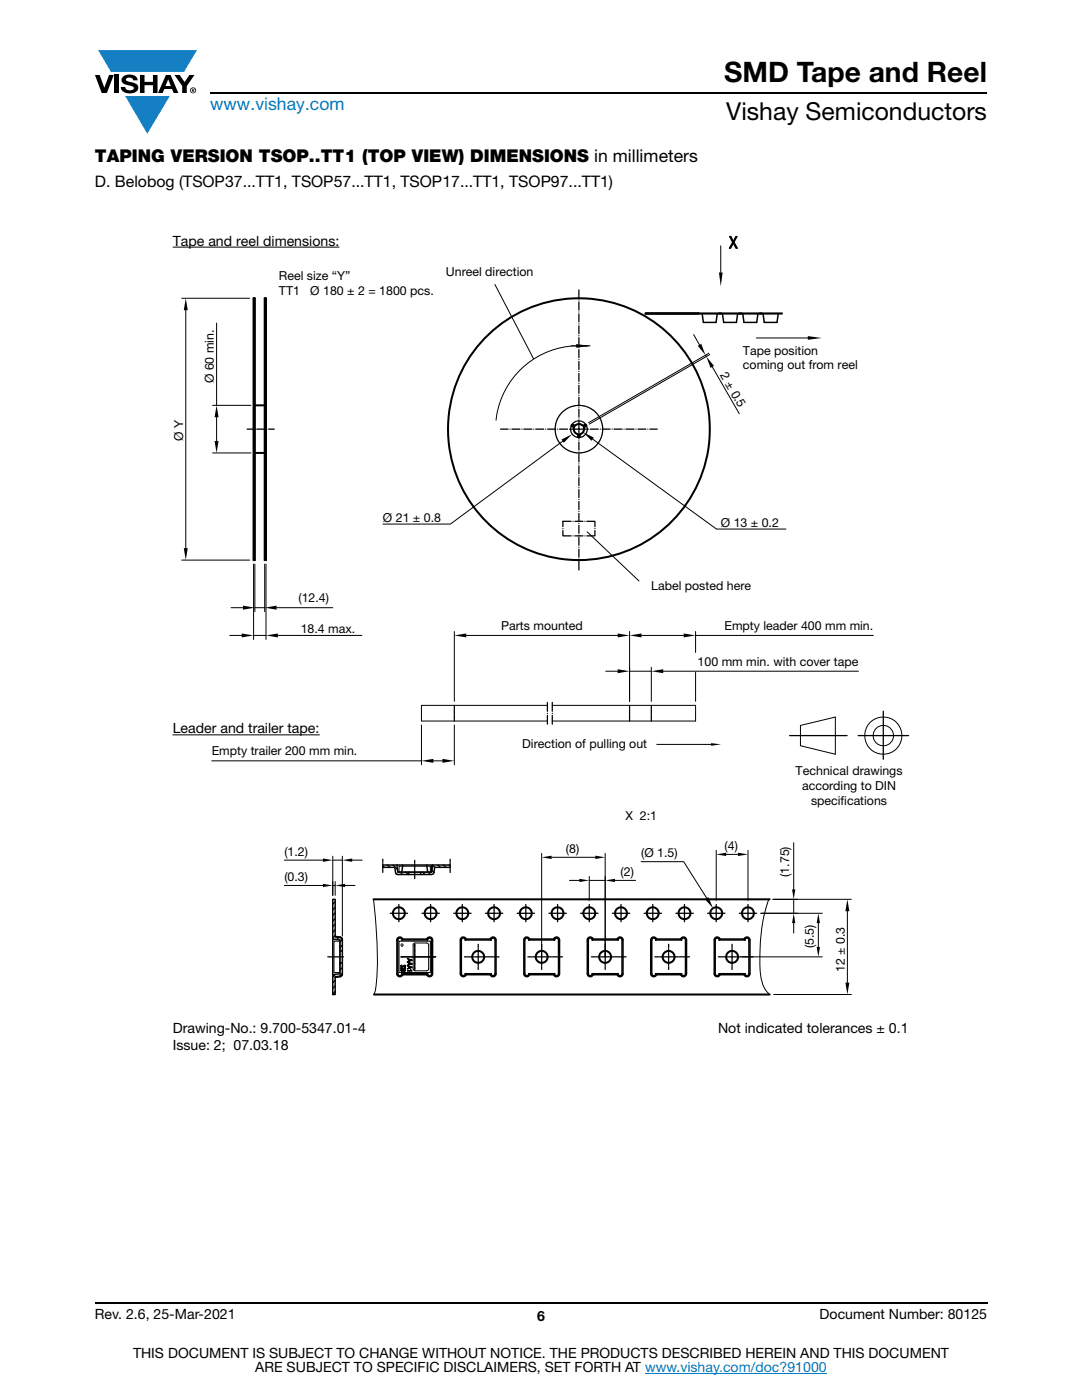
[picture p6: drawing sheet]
<svg xmlns="http://www.w3.org/2000/svg" width="216mm" height="279mm" viewBox="0 0 216 279" stroke-linecap="round" stroke-linejoin="round" font-family="sans-serif">
<g fill="#147fc3">
<path d="M19.6 10h19.7l-2.6 4.3h-1.1h-13.5z"/>
<path d="M25 19.2h8.9l-4.5 7.5z"/>
</g>
<g fill="#000">
<path d="M18.9 15h1l.9 2.5 1-2.5h.9l-1.4 3.6h-1zM22.9 15h.9v3.6h-.9zM24.6 15.3a2.1 2.1 0 0 1 2.8 .3l.1 .4h-.9a.79 .79 0 0 0-.7-.5 .79 .79 0 0 0-.8 .4l.3 .3 1 .2a1.08 1.08 0 0 1 1.2 1 1.08 1.08 0 0 1-1.1 1.2 1.73 1.73 0 0 1-2.4-1.2h.9a.96 .96 0 0 0 .8 .6 .96 .96 0 0 0 .9-.4 1.31 1.31 0 0 0-1.2-.6 1.03 1.03 0 0 1-1.1-.6 1.03 1.03 0 0 1 .2-1.1zM27.9 15h.9v1.3h1.7v-1.3h.9v3.6h-.9v-1.6h-1.7v1.6h-.9zM34.8 15h1.1l.9 1.4 1-1.4h1l-1.5 2.2v1.4h-.9v-1.4z"/>
<path d="M33.6 15.9l.5 1.3h-1.1zM33.1 15l-1.6 3.6h1l.3-.8h1.5l.3 .8h1l-1.6-3.6z"/>
<path d="M38.4 17.8h.2v.2h-.2zM38.3 17.7v.7h.1v-.3l.4 .3-.2-.3 .2-.2-.1-.2z"/>
<path d="M38.1 18a.46 .46 0 0 1 .9 0 .46 .46 0 0 1-.9 0zM37.9 18a.6 .6 0 0 0 1.2 0 .6 .6 0 0 0-1.2 0z"/>
</g>
<path d="M42 18.6h155M18.9 260h178.1" fill="none" stroke="#000" stroke-width=".36"/>
<path d="M128.7 274h36.3" fill="none" stroke="#007ec4" stroke-width=".2"/>
<g fill="none" stroke="#000" stroke-width=".2">
<path d="M34.5 49.3h33.2zM36.3 59.5h13.5M98.8 56.8l7.7 14.9M143.8 49.1v5.3M145.5 47.2h.4l.4 .9-.1 .2zM146.2 48.3l.1 .3-.5 1h-.3zM146.8 47.2h.3l-.6 1.1 .6 1.3h-.3l-.6-1.3zM37.1 61.9v47.5M43.2 64.5v16.4M114 69h3.7M114.3 69a16.7 16.7 0 0 0-15.3 14.9M138.4 66.8l1.2 2"/>
<path d="M140.8 70.9l.1 .3M141.5 70.5l-24.1 13.9M141.6 70.8l-24 13.8M142.1 73.2l5.4 9.4M150.9 67.5h10.3M42.4 90.4h7.7M42.4 80.9h7.7M43.2 83.3v4.7M112.3 88.1l-22.4 16.5h-13.5M118.3 87.6l24.7 18h13.8M36.3 111.8h13.5M50.6 112.6v15"/>
<path d="M50.9 112.6v9.5M52.8 112.6v9.5M53.1 112.6v15M117.2 106.1l10.3 9.8M45.8 126.8h2.4M46.1 121.3h2.4M50.6 126.8h2.5M50.9 121.3h1.9M55.2 121.3h11.2M55.5 126.8h16.7M90.7 126v14M93 126.8h30.3"/>
<path d="M120.9 134h2.3M125.6 134h4.4M125.6 126v14M128 126.8h8.4M130 133.2v6.8M132.3 134h39M138.8 126.8h35.5M138.8 126v4.2M138.8 134.2v5.8M34.5 146.7h29.2zM42.2 151.8h41.9M84.1 144.7v7.9"/>
<path d="M86.5 151.8h1.8M90.7 144.7v7.9M109.2 140.8h-25.1v3.1h25.1M110.2 140.8h28.6v3.1h-28.6M131.1 148.6h10.8M159.7 144.8l7-1.7v7.4l-7-1.7zM56.7 176.7h7.7M56.7 171.7h7.7M66.4 170.9v7.8M66.4 176.7h.5M66.4 171.7h1.9M66.9 175.9v2.8"/>
<path d="M68.3 170.9v15.9M68.9 176.7h1.9M70.3 171.7h2M74.5 179.5a77.4 77.4 0 0 1 .4 18.2l-.3 .8M79.6 172.9h6.3v1.1h-6.3zM108.1 170.3v20.5M110.1 171.1h8.7M113.6 175.7h2M117.6 175.7h3.2M117.6 174.9v4.8M120.8 170.3v20.5M122.7 175.7h4.1"/>
<path d="M127.9 172h8.5l4.6 7.2M142.9 169.7v10M144.9 170.5h2.4M149.3 169.7v10M153.4 179.5a36.6 36.6 0 0 0-1.4 16.2 4.9 4.9 0 0 0 1.6 2.8M154.2 179.5h15.7M158.4 168.2v9.3M158.4 179.5v2.8M66.6 187.8h1.2v6.3h-1.2zM79.6 187.8h6.3v6.3h-6.3zM80 192.7v-.1l.2 .3 .2-.1v.1h-.3zM80 193l.6 .3 .2-.1v.2h-.2l-.5-.3v.3h-.1z"/>
<path d="M80 193.6l.2 .2 .2-.1v.1h-.4zM80 193.5h.8l.1 .2-.1 .1v-.2h-.2l-.2 .2v-.2l-.4 .1zM80 192.6l.2 .1-.2 .1zM80.4 192.7h.1l-.1 .2zM80.5 192.8l.2 .1 .2-.2v.1l-.3 .1zM80.5 193.7l.1 .1 .2-.1v.1h-.2zM80.6 193l.3 .1v.2zM80.7 192.6l.1 .2zM81.3 191.3l.9 .4-.5-.2-.1 .3v-.3zM81.3 191.9l.3-.1 .1-.3v.3l.5-.1-.9 .3zM81.3 192l.9 .4-.5-.2-.1 .3v-.3zM81.3 192.6l.3-.1 .1-.3v.3l.5-.1-.9 .3z"/>
<path d="M81.3 192.7l.9 .4-.5-.2-.1 .3v-.3zM81.3 193.3l.3-.1 .1-.3v.3l.5-.1-.9 .3zM81.3 193.7h.7v-.1l.2 .2h-.9zM81.9 193.5l.1 .2zM82.6 188.3l.1-.1h2.5l.3 .2v5l-.1 .3h-2.6l-.3-.1-.1-5.1zM148.1 191h16M151.8 182.3h12.3M154.4 198.5h15.5M158.4 184.2v2M163.3 184.2v4.8M169.1 181.9v14.2"/>
<circle cx="176.3" cy="146.8" r="3.7"/>
<circle cx="176.3" cy="146.8" r="2.04"/>
</g>
<g fill="#000">
<path d="M143.5 54.4h.7l-.4 2.8zM37.1 59.5l.4 2.4h-.8zM115 68.7l2.7 .3-2.7 .4zM116.7 68.9l1 .1-1 .2zM139.2 69l.7-.4 .9 2.3zM140.9 71.2l1.6 1.8-.7 .4zM161.2 67.1l2.8 .4-2.8 .3zM42.8 88h.8l-.4 2.4zM43.2 80.9l.4 2.4h-.8zM112 87.7l2.2-1.1-1.7 1.8zM116.3 86.3l2.2 1-.5 .7zM36.7 109.4h.8l-.4 2.4z"/>
<path d="M48.2 126.4l2.4 .4-2.4 .4zM48.5 120.9l2.4 .4-2.4 .4zM52.8 121.3l2.4-.4v.8zM53.1 126.8l2.3-.4v.8zM90.7 126.8l2.3-.4v.8zM123.2 126.4l2.4 .4-2.4 .4zM123.2 133.6l2.4 .4-2.4 .3zM125.6 126.8l2.4-.4v.8zM130 134l2.3-.4v.7zM136.4 126.4l2.4 .4-2.4 .4zM84.1 151.8l2.4-.4v.8zM88.3 151.4l2.4 .4-2.4 .4z"/>
<path d="M141.9 148.3l2 .3-2 .2zM64.4 176.4l2 .3-2 .3zM64.4 171.3l2 .4-2 .3zM66.9 176.7l2-.3v.6zM68.3 171.7l2-.4v.7zM108.1 171.1l2-.3v.6zM115.6 175.4l2 .3-2 .3zM118.8 170.8l2 .3-2 .3zM120.8 175.7l1.9-.3v.6zM140.7 179.5l.6-.5 1 2.3zM142.9 170.5l2-.3v.6zM147.3 170.2l1.9 .3-1.9 .3z"/>
<path d="M158 177.5h.7l-.3 2zM79.9 188.5l.6 .1zM79.9 188.5h.6zM79.9 188.6l.6 .1zM79.9 188.7h.6zM79.9 188.7l.6 .1zM80 188.4l.5 .1zM80 188.8h.4zM80 188.8h.5zM80 188.4h.5zM80 188.8l.4 .1zM80 188.3l.5 .1z"/>
<path d="M80.1 188.9h.2zM80.1 188.9h.3zM80 188.3h.4zM80.1 188.3h.3zM80.2 188.3h.2zM80.2 188.3h.1zM158.4 182.3l.3 1.9h-.7zM163.3 182.3l.3 1.9h-.6zM163 189h.6l-.3 2zM169.1 179.5l.4 2.4h-.8zM168.7 196.1h.8l-.4 2.4z"/>
<path d="M145.5 47.2h.4l.4 .9-.1 .2z" fill-rule="evenodd"/>
<path d="M146.2 48.3l.1 .3-.5 1h-.3z" fill-rule="evenodd"/>
<path d="M146.8 47.2h.3l-.6 1.1 .6 1.3h-.3l-.6-1.3z" fill-rule="evenodd"/>
<path d="M80 192.6l.2 .1-.2 .1z" fill-rule="evenodd"/>
<path d="M80 192.7v-.1l.2 .3 .2-.1v.1h-.3z" fill-rule="evenodd"/>
<path d="M80 193.6l.2 .2 .2-.1v.1h-.4z" fill-rule="evenodd"/>
<path d="M80.4 192.7h.1l-.1 .2z" fill-rule="evenodd"/>
<path d="M80.7 192.6l.1 .2z" fill-rule="evenodd"/>
<path d="M80 193l.6 .3 .2-.1v.2h-.2l-.5-.3v.3h-.1z" fill-rule="evenodd"/>
<path d="M80.5 193.7l.1 .1 .2-.1v.1h-.2z" fill-rule="evenodd"/>
<path d="M80.5 192.8l.2 .1 .2-.2v.1l-.3 .1z" fill-rule="evenodd"/>
<path d="M80.6 193l.3 .1v.2z" fill-rule="evenodd"/>
<path d="M80 193.5h.8l.1 .2-.1 .1v-.2h-.2l-.2 .2v-.2l-.4 .1z" fill-rule="evenodd"/>
<path d="M81.9 193.5l.1 .2z" fill-rule="evenodd"/>
<path d="M81.3 191.3l.9 .4-.5-.2-.1 .3v-.3z" fill-rule="evenodd"/>
<path d="M81.3 191.9l.3-.1 .1-.3v.3l.5-.1-.9 .3z" fill-rule="evenodd"/>
<path d="M81.3 192l.9 .4-.5-.2-.1 .3v-.3z" fill-rule="evenodd"/>
<path d="M81.3 192.6l.3-.1 .1-.3v.3l.5-.1-.9 .3z" fill-rule="evenodd"/>
<path d="M81.3 192.7l.9 .4-.5-.2-.1 .3v-.3z" fill-rule="evenodd"/>
<path d="M81.3 193.3l.3-.1 .1-.3v.3l.5-.1-.9 .3z" fill-rule="evenodd"/>
<path d="M81.3 193.7h.7v-.1l.2 .2h-.9z" fill-rule="evenodd"/>
</g>
<g fill="none" stroke="#000" stroke-width=".25">
<path d="M115.5 57.9v1.6M115.5 59.9h.1M115.5 60.3v1.6M115.5 62.7v1.5M115.5 65v1.6M115.5 67.4v1.6M115.5 69.8v1.6M115.5 72.1v1.6M115.5 74.5v1.6M115.5 76.9v1.6M115.5 79.3v1.6M115.5 78.9h.1"/>
<path d="M115.5 76.5h.1M115.5 74.1h.1M115.5 71.8h.1M115.5 69.4h.1M115.5 67h.1M115.5 64.6h.1M115.5 62.3h.1M49.3 85.6h1.1M50.8 85.6h.1M51.2 85.6h1.6M53.2 85.6h.1M53.6 85.6h1.1"/>
<path d="M99.9 85.6h1.5M101.8 85.6h.1M102.2 85.6h1.5M104.1 85.6h.1M104.5 85.6h1.6M106.5 85.6h.1M106.9 85.6h1.6M108.9 85.6h.1M109.3 85.6h1.6M110.8 85.6v.5M110.8 86.1l.1 .4M110.8 85.1v.5"/>
<path d="M110.9 86.6l.1 .4M110.9 84.7l-.1 .4M111 84.2l-.1 .4M111 87.1l.1 .4M111.2 83.7l-.2 .4M111.2 87.6l.2 .3M111.3 85.6h.1M111.4 83.3l-.2 .3M111.4 88l.2 .4M111.7 85.6h1.5M111.7 82.9l-.2 .3M111.7 88.4l.2 .4"/>
<path d="M112 82.5l-.3 .3M112 88.8l.3 .3M112.3 89.2l.3 .2M112.3 82.1l-.2 .3M112.7 89.5l.4 .2M112.7 81.8l-.3 .3M113.2 89.8l.3 .1M113.2 81.5l-.4 .2M113.6 81.3l-.4 .2M113.6 90l.4 .1M113.6 85.6h.1M113.9 85.6l.1 .7"/>
<path d="M113.9 85.5h.1M114.1 81.1l-.4 .2M114.1 90.2l.3 .1M114.1 86.5h.1M114.2 84.7l-.3 .6M114.2 86.6l.5 .5M114.3 84.5v.1M114.5 81l-.4 .1M114.5 90.3l.4 .1M114.8 87.2h.1M115 84.1l-.6 .3M115 87.2l.7 .1"/>
<path d="M115 80.9l-.4 .1M115 90.4h.4M115.2 84h-.1M115.3 84l.7 .1M115.5 80.9h-.4M115.5 81.6v1.6M115.5 84v3.4M115.5 88.2v1.6M115.5 90.6v1.6M115.5 93v1.6M115.5 95.3v1.6M115.5 97.7v1.6"/>
<path d="M115.5 83.6h.1M115.5 81.3h.1M115.5 87.8h.1M115.5 90.2h.1M115.5 92.6h.1M115.5 95h.1M115.5 97.3h.1M115.5 99.7h.1M115.6 80.9h.4M115.9 87.3h.1M115.9 90.4h-.4M116.1 80.9l.4 .1"/>
<path d="M116.2 84.1h.1M116.3 84.2l.6 .5M116.4 90.3l-.4 .1M116.6 81l.4 .1M116.6 86.9l-.6 .3M116.8 86.7l-.1 .1M116.9 90.2l-.4 .1M116.9 84.8h.1M117 85.6h-3M117 85l.2 .6M117.1 81.2l.3 .1M117.2 86l-.3 .6"/>
<path d="M117.2 85.8h.1M117.2 85.6h.1M117.4 90l-.4 .2M117.4 85.6h.1M117.5 81.4l.4 .1M117.8 85.6h1.6M117.8 89.8l-.4 .2M118 81.6l.3 .2M118.2 89.6l-.3 .2M118.4 81.9l.3 .2M118.6 89.2l-.3 .3M118.8 82.2l.2 .3"/>
<path d="M119 88.9l-.3 .3M119.1 82.6l.3 .3M119.3 88.5l-.3 .3M119.4 82.9l.2 .4M119.6 88.1l-.2 .3M119.7 83.4l.2 .3M119.8 85.6h.1M119.8 87.7l-.2 .3M119.9 83.8l.1 .4M120 87.2l-.1 .4M120.1 84.3l.1 .4M120.1 86.7l-.1 .4"/>
<path d="M120.2 85.6h1.5M120.2 84.8v.3M120.2 86.2v.4M120.2 85.3l.1 .3M120.3 85.7l-.1 .4M122.1 85.6h.1M122.5 85.6h1.6M124.5 85.6h.1M124.9 85.6h1.6M126.9 85.6h.1M127.3 85.6h1.6M129.3 85.6h.1"/>
<path d="M129.7 85.6h1.4M112.3 105.9v1h1.6M112.3 105.5h.1M113.9 104h-1.6v1.1M114.3 104h.1M114.3 106.9h.1M114.7 106.9h1.6M114.7 104h1.6M115.5 100.1v1.6M115.5 102.5v1.6M115.5 104.8v1.6M115.5 107.2v1.6"/>
<path d="M115.5 109.6v1.6M115.5 112v1.8M115.5 102.1h.1M115.5 104.5h.1M115.5 106.8h.1M115.5 109.2h.1M115.5 111.6h.1M116.7 104h.1M116.7 106.9h.1M117.1 104h1.6v1.1M118.7 105.9v1h-1.6M118.7 105.5h.1"/>
<path d="M90.7 140.8v.2M90.7 141.1v.4M90.7 141.6v.4M90.7 142.1v.4M90.7 142.6v.4M90.7 143.1v.4M90.7 143.6v.3M109.2 142.4h.1M109.2 140.2v1.7M109.2 142.8v1.7M110.2 140.2v1.7M110.2 142.8v1.7"/>
<path d="M110.2 142.4h.1M125.6 140.8v.2M125.6 141.1v.4M125.6 141.6v.4M125.6 142.1v.4M125.6 142.6v.4M125.6 143.1v.4M125.6 143.6v.3M130 140.8v.2M130 141.1v.4M130 141.6v.4M130 142.1v.4"/>
<path d="M130 142.6v.4M130 143.1v.4M130 143.6v.3M157.6 146.8h11.4M171.2 146.8h10.1M176.2 141.9v9.6M66.9 180l-.5 .4M76.4 172.8l.2 .3M76.4 171.5v.6M76.4 172.2v.1M76.4 172.4v.8M76.4 173.3v.1"/>
<path d="M76.4 173.5v.6M77.3 172.6l.5 .5M78.4 172.6l.9 .9M79 174.3l.1 .1M79.8 174l.5 .5M81 174l.4 .5M82.7 171.7v.6M82.7 172.4v.1M82.7 172.6v.8M82.7 173.5v.1M82.7 173.7v.7M82.7 174.6h.1"/>
<path d="M82.7 174.8v.5M84.3 174l.5 .5M85.4 174l.5 .5M86.2 173.7l.4 .4M86.3 172.7l.4 .4M87.4 172.6l.5 .5M88.5 172.6l.5 .5M89.6 172.6l.2 .2M89.8 171.5v.6M89.8 172.2v.1M89.8 172.4v.8M89.8 173.3v.1"/>
<path d="M89.8 173.5v.6M65.4 191h.9M66.4 191h.1M66.6 191h.8M66.9 186.7l-.5 .5M66.9 185.6l-.5 .4M66.9 184.5l-.5 .4M66.9 183.3l-.5 .5M66.9 182.2l-.5 .5M66.9 181.1l-.5 .5M66.9 197.9l-.5 .5M66.9 196.8l-.5 .4"/>
<path d="M66.9 195.6l-.5 .5M66.9 194.4l-.5 .6M67.5 191h.1M67.6 187.1l-.4 .4M67.7 191h.8M68.1 192.2l-.3 .2M68.3 187.5l-.5 .5M68.3 194.2l-.6 .6M68.3 193.1l-.5 .5M68.3 189.7v.1M68.3 188.6l-.5 .5M77.9 182.3h3.4"/>
<path d="M79.6 180.5v3.5M80 191h.7M80.8 191h.1M81 191h.8M81.9 191h.1M82.1 191h1.5M82.7 188.5v.5M82.7 189.1v.1M82.7 189.3v.8M82.7 190.2v.1M82.7 190.4v1.1M82.7 191.6v.1"/>
<path d="M82.7 191.9v.7M82.7 192.7v.1M82.7 192.9v.6M83.7 191h.1M83.9 191h.8M84.2 182.3h3.5M84.8 191h.1M85 191h.8M85.9 191h.1M85.9 182.3v1.7M85.9 180.5v1.8M86.1 191h.8"/>
<path d="M90.5 182.3h3.5M92.2 180.5v3.5M92.7 191h.6M93.5 191h.1M93.7 191h.7M94.6 191h.1M94.8 191h1.4M95.4 188.5v.5M95.4 189.1v.1M95.4 189.3v.8M95.4 190.2v.1M95.4 190.4v1.1"/>
<path d="M95.4 191.6v.1M95.4 191.9v.7M95.4 192.7v.1M95.4 192.9v.6M96.4 191h.1M96.6 191h.7M96.9 182.3h3.4M97.5 191h.1M97.7 191h.7M98.6 191h.1M98.6 180.5v3.5M98.8 191h.8"/>
<path d="M103.2 182.3h3.5M104.9 180.5v3.5M105.3 191h.7M106.1 191h.1M106.3 191h.8M107.2 191h.1M107.4 191h1.5M108.1 191.6v.1M108.1 191.9v.7M108.1 192.7v.1M108.1 192.9v.6M108.1 188.5v.5"/>
<path d="M108.1 189.1v.1M108.1 189.3v.8M108.1 190.2v.1M108.1 190.4v1.1M109.1 191h.1M109.2 191h.8M109.5 182.3h3.5M110.1 191h.1M110.3 191h.8M111.2 191h.1M111.3 180.5v3.5M111.4 191h.8"/>
<path d="M115.9 182.3h3.4M117.6 180.5v3.5M118 191h.7M118.8 191h.1M119 191h.8M119.9 191h.1M120.1 191h1.5M120.8 191.6v.1M120.8 191.9v.7M120.8 192.7v.1M120.8 192.9v.6M120.8 188.4v.6"/>
<path d="M120.8 189.1v.1M120.8 189.3v.8M120.8 190.2v.1M120.8 190.4v1.1M121.7 191h.1M121.9 191h.8M122.2 182.3h3.5M122.8 191h.1M123 191h.8M123.9 191h.1M123.9 180.5v3.5M124.1 191h.8"/>
<path d="M128.5 182.3h3.5M130.3 180.5v3.5M130.7 191h.6M131.5 191h.1M131.7 191h.7M132.6 191h.1M132.7 191h1.6M133.4 188.4v.6M133.4 189.1v.1M133.4 189.3v.8M133.4 190.2v.1M133.4 190.4v1.1"/>
<path d="M133.4 191.6v.1M133.4 191.9v.7M133.4 192.7v.1M133.4 192.9v.6M134.4 191h.1M134.6 191h.7M134.9 182.3h3.4M135.5 191h.1M135.7 191h.7M136.6 191h.1M136.6 180.5v3.5M136.8 191h.8"/>
<path d="M141.2 182.3h3.5M142.9 180.5v3.5M143.3 191h.7M144.1 191h.1M144.3 191h.8M145.2 191h.1M145.4 191h1.5M146.1 188.5v.5M146.1 189.1v.1M146.1 189.3v.8M146.1 190.2v.1M146.1 190.4v1.1"/>
<path d="M146.1 191.6v.1M146.1 191.9v.7M146.1 192.7v.1M146.1 192.9v.6M147 191h.1M147.2 191h.8M147.5 182.3h3.5M148.1 191h.1M148.3 191h.8M149.2 191h.1M149.3 180.5v3.5M149.4 191h.9"/>
</g>
<g fill="none" stroke="#000" stroke-width=".4">
<path d="M50.6 59.5h.3v52.3h-.3zM52.8 59.5h.3v52.3h-.3zM128.8 62.6h10.6M128.8 62.5h10.6M50.9 80.9h1.9M50.9 90.4h1.9M114.1 84.8l.5 .1a1.45 1.45 0 0 1 1.8 0l.4-.2 .2 .1-.1 .2-.3 .2a1.5 1.5 0 0 1-.9 1.6v.3l-.2 .2-.1-.1v-.4a1.44 1.44 0 0 1-.9-1.6l-.4-.2zM74.5 179.5h79.1M74.6 198.5h79"/>
<circle cx="115.5" cy="85.6" r="26.1"/>
<circle cx="79.6" cy="182.3" r="1.19"/>
<circle cx="85.9" cy="182.3" r="1.19"/>
<circle cx="92.3" cy="182.3" r="1.19"/>
<circle cx="95.4" cy="191" r="1.19"/>
<circle cx="98.6" cy="182.3" r="1.19"/>
<circle cx="104.9" cy="182.3" r="1.19"/>
<circle cx="108.1" cy="191" r="1.19"/>
<circle cx="111.3" cy="182.3" r="1.19"/>
<circle cx="117.6" cy="182.3" r="1.19"/>
<circle cx="120.7" cy="191" r="1.19"/>
<circle cx="123.9" cy="182.3" r="1.19"/>
<circle cx="130.2" cy="182.3" r="1.19"/>
<circle cx="133.4" cy="191" r="1.19"/>
<circle cx="136.6" cy="182.3" r="1.19"/>
<circle cx="142.9" cy="182.3" r="1.19"/>
<circle cx="146.1" cy="191" r="1.19"/>
<circle cx="149.2" cy="182.3" r="1.19"/>
</g>
<g fill="none" stroke="#000" stroke-width=".3">
<path d="M139.4 62.5h16.7M139.4 62.6h16.7M140.1 62.6l.3 1.7h2.5l.2-1.7M144.2 62.6l.2 1.7h2.5l.3-1.7M148.2 62.6l.2 1.7h2.6l.2-1.7M152.3 62.6l.2 1.7h2.5l.3-1.7M76.4 173.1h2.4l.2 1.2 .4 .2h6.7l.4-.2 .2-1.2h3.1M76.4 172.6h13.4M79.2 172.6l.2 1.4h6.7M80.4 172.6l-.2 1.4M81.6 174v.5M83.9 174v.5"/>
<path d="M85.2 172.6l.1 1.4M86.1 172.8v1.3M86.3 172.6l-.2 1.4M66.4 187.4l1.4 .2v6.7l-1.4 .2M66.9 186.9l1.2 .2 .2 .4v6.9l-.1 .4-.3 .1M67.8 189.8h.5M67.8 192.2h.5M67.9 194.9l-1 .2M68.3 187.6l-.2-.4-1.2-.2v-7.5h-.5v19h.5v-3.6l1.2-.1 .2-.5M80.2 187.6h5.1M80.2 194.3h5.1M80.2 187.6a.4 .4 0 0 0-.4-.4 .4 .4 0 0 0-.4 .4v6.7a.4 .4 0 0 0 .4 .4 .4 .4 0 0 0 .4-.4"/>
<path d="M80.2 194.3l.2 .2M80.4 194.5h4.8M80.4 187.4h4.8M80.4 187.4l-.2 .2M80.4 187.4a.6 .6 0 0 0-.7-.4 .6 .6 0 0 0-.5 .6v6.7a.6 .6 0 0 0 .5 .6 .6 .6 0 0 0 .7-.4M85.2 187.4a.6 .6 0 0 1 .6-.4 .6 .6 0 0 1 .5 .6v6.7a.6 .6 0 0 1-.5 .6 .6 .6 0 0 1-.6-.4M85.2 187.4l.1 .2M85.3 187.6a.39 .39 0 0 1 .4-.4 .39 .39 0 0 1 .4 .4v6.7a.39 .39 0 0 1-.4 .4 .39 .39 0 0 1-.4-.4M85.3 194.3l-.1 .2M92.8 187.6h5.2M92.8 187.6l-.4-.4-.3 .4v6.7a.39 .39 0 0 0 .3 .4 .39 .39 0 0 0 .4-.4h5.2a.4 .4 0 0 0 .4 .4 .4 .4 0 0 0 .4-.4M92.8 194.3l.2 .2"/>
<path d="M93 187.4h4.8M93 194.5h4.8M93 187.4a.6 .6 0 0 0-.6-.4 .6 .6 0 0 0-.5 .6v6.7a.6 .6 0 0 0 .4 .6 .6 .6 0 0 0 .7-.4M93 187.4l-.2 .2M97.8 187.4a.59 .59 0 0 1 .6-.4 .59 .59 0 0 1 .6 .4v6.9M97.8 187.4l.2 .2M98 187.6l.2-.3 .2-.1 .2 .1 .2 .3v6.7M98 194.3l-.2 .2M99 194.3a.59 .59 0 0 1-.5 .6 .59 .59 0 0 1-.7-.4M105.5 187.6h5.2M105.5 187.6l-.2-.3-.2-.1-.2 .1-.2 .3v6.7a.4 .4 0 0 0 .4 .4 .4 .4 0 0 0 .4-.4h5.2a.39 .39 0 0 0 .4 .4 .39 .39 0 0 0 .3-.4M105.5 194.3l.2 .2"/>
<path d="M105.7 187.4h4.8M105.7 194.5h4.8M105.7 187.4a.59 .59 0 0 0-.6-.4 .59 .59 0 0 0-.6 .4v6.9a.59 .59 0 0 0 .5 .6 .59 .59 0 0 0 .7-.4M105.7 187.4l-.2 .2M110.5 187.4a.6 .6 0 0 1 .6-.4 .6 .6 0 0 1 .6 .6v6.7M110.5 187.4l.2 .2M110.7 187.6l.4-.4 .3 .4v6.7M110.7 194.3l-.2 .2M111.7 194.3a.6 .6 0 0 1-.5 .6 .6 .6 0 0 1-.7-.4M118.2 194.3l.1 .2M118.2 187.6l-.2-.3-.2-.1-.4 .2v6.9a.39 .39 0 0 0 .4 .4 .39 .39 0 0 0 .4-.4h5.1a.4 .4 0 0 0 .4 .4 .4 .4 0 0 0 .4-.4M118.2 187.6h5.1"/>
<path d="M118.3 187.4l-.1 .2M118.3 187.4a.6 .6 0 0 0-.6-.4 .6 .6 0 0 0-.5 .6v6.7a.6 .6 0 0 0 .5 .6 .6 .6 0 0 0 .6-.4M118.3 187.4h4.8M118.3 194.5h4.8M123.1 187.4l.2 .2M123.1 187.4a.6 .6 0 0 1 .7-.4 .6 .6 0 0 1 .5 .6v6.7M123.3 194.3l-.2 .2M123.3 187.6a.4 .4 0 0 1 .4-.4 .4 .4 0 0 1 .4 .4v6.7M124.3 194.3a.6 .6 0 0 1-.5 .6 .6 .6 0 0 1-.7-.4M130.8 194.3l.2 .2M130.8 187.6h5.2M130.8 187.6a.39 .39 0 0 0-.4-.4 .39 .39 0 0 0-.3 .4v6.7a.39 .39 0 0 0 .3 .4 .39 .39 0 0 0 .4-.4h5.2a.39 .39 0 0 0 .4 .4 .39 .39 0 0 0 .4-.4"/>
<path d="M131 187.4l-.2 .2M131 187.4h4.8M131 194.5h4.8M131 187.4a.6 .6 0 0 0-.7-.4 .6 .6 0 0 0-.5 .6v6.7a.6 .6 0 0 0 .5 .6 .6 .6 0 0 0 .7-.4M135.8 187.4l.2 .2M135.8 187.4a.6 .6 0 0 1 .7-.4 .6 .6 0 0 1 .5 .6v6.7M136 194.3l-.2 .2M136 187.6a.39 .39 0 0 1 .4-.4 .39 .39 0 0 1 .4 .4v6.7M137 194.3a.6 .6 0 0 1-.5 .6 .6 .6 0 0 1-.7-.4M143.5 194.3l.2 .2M143.5 187.6l-.2-.3-.2-.1-.2 .1-.2 .3v6.7a.4 .4 0 0 0 .4 .4 .4 .4 0 0 0 .4-.4h5.2a.39 .39 0 0 0 .3 .4 .39 .39 0 0 0 .4-.4M143.5 187.6h5.2"/>
<path d="M143.7 187.4l-.2 .2M143.7 187.4h4.8a.6 .6 0 0 1 .6-.4 .6 .6 0 0 1 .5 .6v6.7M143.7 187.4a.59 .59 0 0 0-.6-.4 .59 .59 0 0 0-.6 .4v6.9a.59 .59 0 0 0 .5 .6 .59 .59 0 0 0 .7-.4M143.7 194.5h4.8M148.5 187.4l.2 .2M148.7 194.3l-.2 .2a.6 .6 0 0 0 .6 .4 .6 .6 0 0 0 .5-.6M148.7 187.6l.1-.3 .3-.1 .3 .2v6.9"/>
</g>
<text font-size="5.6" x="144.5" y="16.4">SMD Tape and Reel</text>
<text font-size="4.9" x="144.9" y="24">Vishay Semiconductors</text>
<text font-size="3.5" fill="#007ec4" x="42" y="21.9">www.vishay.com</text>
<text font-size="3.5" x="18.9" y="32.3">TAPING VERSION TSOP..TT1 (TOP VIEW) DIMENSIONS in millimeters</text>
<text font-size="3.2" x="18.9" y="37.4">D. Belobog (TSOP37...TT1, TSOP57...TT1, TSOP17...TT1, TSOP97...TT1)</text>
<g font-size="2.8">
<text x="34.5" y="49">Tape and reel dimensions:</text>
<text x="34.5" y="146.4">Leader and trailer tape:</text>
<text x="34.5" y="206.1">Drawing-No.: 9.700-5347.01-4</text>
<text x="34.5" y="209.5">Issue: 2; 07.03.18</text>
<text x="143.3" y="206.1">Not indicated tolerances ± 0.1</text>
<text x="18.9" y="263.3">Rev. 2.6, 25-Mar-2021</text>
<text x="107.2" y="263.6">6</text>
<text x="163.6" y="263.3">Document Number: 80125</text>
<text x="26.5" y="271">THIS DOCUMENT IS SUBJECT TO CHANGE WITHOUT NOTICE. THE PRODUCTS DESCRIBED HEREIN AND THIS DOCUMENT</text>
<text x="50.9" y="273.8">ARE SUBJECT TO SPECIFIC DISCLAIMERS, SET FORTH AT www.vishay.com/doc?91000</text>
</g>
<g font-size="2.5">
<text x="55.7" y="55.9">Reel size “Y”</text>
<text x="55.7" y="58.8">TT1</text>
<text x="61.9" y="58.8">Ø 180 ± 2 = 1800 pcs.</text>
<text x="89" y="55.1">Unreel direction</text>
<text x="148.2" y="70.9">Tape position</text>
<text x="42.7" y="76.5" transform="rotate(-90 42.7 76.5)">Ø 60 min.</text>
<text x="143.6" y="74.9" transform="rotate(60 143.6 74.9)">2 ± 0.5</text>
<text x="148.2" y="73.7">coming out from reel</text>
<text x="36.5" y="88.1" transform="rotate(-90 36.5 88.1)">Ø Y</text>
<text x="76.4" y="104.1">Ø 21 ± 0.8</text>
<text x="143.8" y="105.1">Ø 13 ± 0.2</text>
<text x="129.9" y="117.7">Label posted here</text>
<text x="59.6" y="120.1">(12.4)</text>
<text x="100" y="125.7">Parts mounted</text>
<text x="144.6" y="125.7">Empty leader 400 mm min.</text>
<text x="60" y="126.3">18.4 max.</text>
<text x="139.2" y="132.8">100 mm min. with cover tape</text>
<text x="104.2" y="149.4">Direction of pulling out</text>
<text x="42.2" y="150.7">Empty trailer 200 mm min.</text>
<text x="158.8" y="154.7">Technical drawings</text>
<text x="160.1" y="157.6">according to DIN</text>
<text x="161.8" y="160.6">specif</text>
<text x="167.7" y="160.6">ications</text>
<text x="124.8" y="163.7">X 2:1</text>
<text x="56.7" y="170.8">(1.2)</text>
<text x="112.9" y="170.2">(8)</text>
<text x="127.9" y="171.1">(Ø 1.5)</text>
<text x="144.6" y="169.6">(4)</text>
<text x="56.7" y="175.8">(0.3)</text>
<text x="123.8" y="174.8">(2)</text>
<text x="157.5" y="175" transform="rotate(-90 157.5 175)">(1.75)</text>
<text x="162.4" y="189.3" transform="rotate(-90 162.4 189.3)">(5.5)</text>
<text x="168.6" y="194" transform="rotate(-90 168.6 194)">12 ± 0.3</text>
</g>
</svg>
